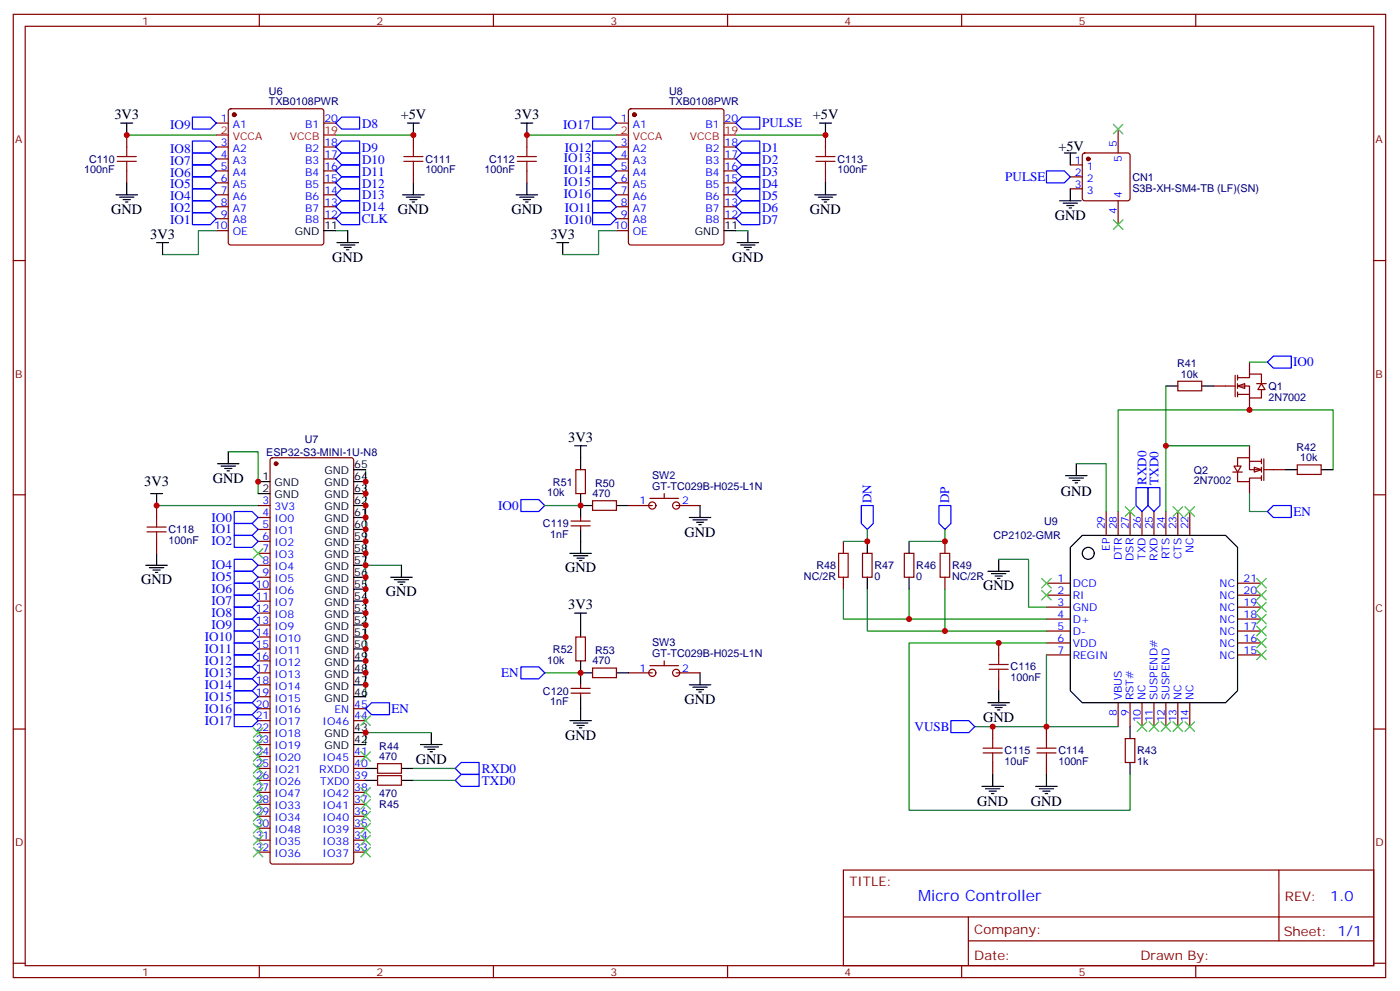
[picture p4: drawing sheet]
<svg xmlns="http://www.w3.org/2000/svg" width="413mm" height="293mm" viewBox="0 0 413 293" stroke-linecap="round" stroke-linejoin="round" font-family="sans-serif">
<g fill="none" stroke="#870000" stroke-width=".35">
<path d="M3.9 4.2h405.4v284.4h-405.4zM7.4 7.8h398.3v277.2h-398.3zM76.6 4.2v3.6M145.7 4.2v3.6M214.9 4.2v3.6M284 4.2v3.6M353.2 4.2v3.6M37.4 39.9v3.5M63.9 36.3h3.5M67.7 32.3l.4-.2h26.8l.5 .2 .2 .5v38.8l-.2 .5-.5 .2h-26.8l-.5-.2-.2-.5v-38.8zM95.6 36.3h3.6M122.1 39.9v3.5"/>
<path d="M155.6 39.9v3.5M182.1 36.3h3.5M185.8 32.3l.5-.2h26.8l.5 .2 .2 .5v38.8l-.2 .5-.5 .2h-26.8l-.5-.2-.2-.5v-38.8zM213.8 36.3h3.5M243.8 39.9v3.5M37.4 50.4v3.6M63.9 43.4h3.5M63.9 46.9h3.5M63.9 50.4h3.5M63.9 54h3.5M63.9 57.5h3.5M95.6 43.4h3.6"/>
<path d="M95.6 46.9h3.6M95.6 50.4h3.6M95.6 54h3.6M95.6 57.5h3.6M122.1 50.4v3.6M155.6 50.4v3.6M182.1 43.4h3.5M182.1 46.9h3.5M182.1 50.4h3.5M182.1 54h3.5M182.1 57.5h3.5M213.8 43.4h3.5"/>
<path d="M213.8 46.9h3.5M213.8 50.4h3.5M213.8 54h3.5M213.8 57.5h3.5M243.8 50.4v3.6M3.9 76.9h3.5M63.9 61h3.5M63.9 64.6h3.5M63.9 68.1h3.5M95.6 61h3.6M95.6 64.6h3.6M182.1 61h3.5"/>
<path d="M182.1 64.6h3.5M182.1 68.1h3.5M213.8 61h3.5M213.8 64.6h3.5M405.7 76.9h3.6M80 135.3l.5-.2h23.3l.5 .2 .2 .5v118.6l-.3 .5-.4 .2h-23.3l-.5-.3-.2-.4v-118.6zM3.9 146h3.5M76.2 149.2h3.6M76.2 152.8h3.6M76.2 156.3h3.6M76.2 159.8h3.6M326.7 151v7"/>
<path d="M330.2 151v7M333.8 151v7M337.3 151v7M340.8 151v7M344.3 151v7M347.9 151v7M351.4 151v7M405.7 146h3.6M76.2 163.3h3.6M76.2 166.9h3.6M76.2 170.4h3.6M76.2 173.9h3.6"/>
<path d="M76.2 177.4h3.6M309.1 172.2h7M309.1 175.7h7M309.1 179.2h7M365.5 172.2h7.1M365.5 175.7h7.1M365.5 179.2h7.1M76.2 181h3.6M76.2 184.5h3.6M76.2 188h3.6M76.2 191.6h3.6M76.2 195.1h3.6"/>
<path d="M76.2 198.6h3.6M309.1 182.7h7M309.1 186.3h7M309.1 189.8h7M309.1 193.3h7M365.5 182.7h7.1M365.5 186.3h7.1M365.5 189.8h7.1M365.5 193.3h7.1M3.9 215.2h3.5M76.2 202.1h3.6M76.2 205.7h3.6"/>
<path d="M76.2 209.2h3.6M76.2 212.7h3.6M76.2 216.3h3.6M76.2 219.8h3.6M104.5 209.2h3.5M104.5 212.7h3.5M330.2 207.4v7.1M333.8 207.4v7.1M337.3 207.4v7.1M340.8 207.4v7.1M344.3 207.4v7.1M347.9 207.4v7.1"/>
<path d="M351.4 207.4v7.1M405.7 215.2h3.6M76.2 223.3h3.6M76.2 226.8h3.6M76.2 230.4h3.6M76.2 233.9h3.6M76.2 237.4h3.6M104.5 223.3h3.5M104.5 226.8h3.5M104.5 230.4h3.5M104.5 233.9h3.5M104.5 237.4h3.5"/>
<path d="M76.2 240.9h3.6M76.2 244.5h3.6M76.2 248h3.6M76.2 251.5h3.6M104.5 240.9h3.5M104.5 244.5h3.5M104.5 248h3.5M104.5 251.5h3.5M249.1 256.8h156.6v28.2h-156.6zM377.7 256.8v20.9M249.1 270.7h156.5M286 277.7h119.6"/>
<path d="M286 270.7v14.1M3.9 284.3h3.5M76.6 285v3.6M145.7 285v3.6M214.9 285v3.6M284 285v3.6M353.2 285v3.6M405.7 284.3h3.6"/>
</g>
<g fill="none" stroke="#008700" stroke-width=".35">
<path d="M37.4 39.9h26.5M99.2 39.9h22.9M155.6 39.9h26.5M217.3 39.9h26.5M63.9 68.1h-5.3v7h-10.6M99.2 68.1h3.5M182.1 68.1h-5.3v7h-10.6M217.3 68.1h3.6M67.4 133.3h8.8v12.4M108 138.6v67.1M317.9 136.9h8.8v14.1M46.2 149.2h30"/>
<path d="M108 166.9h10.6M295 165.1h8.8v14.1h5.3M309.1 193.3v21.2h21.1M127.4 216.3h-19.4v3.5"/>
</g>
<g fill="none" stroke="#000" stroke-width=".35">
<path d="M35.7 36.3h3.5M37.4 36.3v3.6M120.3 36.3h3.6M122.1 36.3v3.6M153.8 36.3h3.6M155.6 36.3v3.6M242 36.3h3.6M243.8 36.3v3.6M34.3 57.5h6.3M35.3 58.2h4.2M36.4 58.9h2.1M37.1 59.6h.7"/>
<path d="M37.4 54v3.5M118.9 57.5h6.4M120 58.2h4.2M121 58.9h2.2M121.7 59.6h.7M122.1 54v3.5M152.4 57.5h6.4M153.5 58.2h4.2M154.6 58.9h2.1M155.3 59.6h.7M155.6 54v3.5M240.6 57.5h6.4"/>
<path d="M241.7 58.2h4.2M242.7 58.9h2.2M243.5 59.6h.7M243.8 54v3.5M46.2 71.6h3.6M48 71.6v3.5M95.6 68.1h3.6M99.5 71.6h6.4M100.6 72.3h4.2M101.6 73h2.2M102.3 73.7h.7M102.7 68.1v3.5"/>
<path d="M164.4 71.6h3.6M166.2 71.6v3.5M213.8 68.1h3.5M217.7 71.6h6.3M218.8 72.3h4.2M219.8 73h2.1M220.5 73.7h.7M220.9 68.1v3.5M64.2 136.9h6.4M65.3 137.6h4.2M66.4 138.3h2.1M67.1 139h.7"/>
<path d="M67.4 133.3v3.6M104.5 138.6h3.5M317.9 136.9v3.5M44.5 145.7h3.5M46.2 145.7v3.5M76.2 142.2h3.6M76.2 145.7h3.6M104.5 142.2h3.5M104.5 145.7h3.5M104.5 159.8h3.5M104.5 156.3h3.5M104.5 152.8h3.5"/>
<path d="M104.5 149.2h3.5M314.7 140.4h6.4M315.8 141.1h4.2M316.8 141.8h2.1M317.5 142.5h.7M319.7 158h42.3l3.5 3.6v42.3l-3.5 3.5h-42.3l-3.6-3.5v-42.3zM104.5 170.4h3.5M104.5 177.4h3.5M104.5 173.9h3.5M104.5 166.9h3.5M104.5 163.3h3.5M115.4 170.4h6.3"/>
<path d="M116.5 171.1h4.2M117.5 171.8h2.1M118.2 172.5h.7M118.6 166.9v3.5M291.8 168.6h6.3M292.8 169.3h4.3M293.9 170h2.1M294.6 170.7h.7M295 165.1v3.5M104.5 198.6h3.5M104.5 195.1h3.5M104.5 191.6h3.5"/>
<path d="M104.5 188h3.5M104.5 184.5h3.5M104.5 181h3.5M104.5 219.8h3.5M104.5 216.3h3.5M104.5 205.7h3.5M104.5 202.1h3.5M124.2 219.8h6.4M127.4 216.3v3.5M125.3 220.5h4.2M126.3 221.2h2.1M127 221.9h.7"/>
<circle cx="321.4" cy="163.3" r="1.76"/>
</g>
<g fill="#870000" stroke="#870000" stroke-width=".35">
<circle cx="81.5" cy="136.9" r=".53"/>
<circle cx="187.4" cy="33.9" r=".53"/>
<circle cx="69.2" cy="33.9" r=".53"/>
</g>
<path d="M63.9 39.9h3.5M95.6 39.9h3.6M182.1 39.9h3.5M213.8 39.9h3.5" fill="none" stroke="#f00" stroke-width=".35"/>
<g fill="none" stroke="#00f" stroke-width=".35">
<path d="M69.2 151h5.3l1.7 1.8-1.7 1.7h-5.3zM69.2 154.5h5.3l1.7 1.8-1.7 1.7h-5.3zM69.2 158h5.3l1.7 1.8-1.7 1.8h-5.3zM277.3 149.2h3.5v5.3l-1.7 1.8-1.8-1.8zM69.2 165.1h5.3l1.7 1.8-1.7 1.7h-5.3zM69.2 168.6h5.3l1.7 1.8-1.7 1.8h-5.3zM69.2 172.2h5.3l1.7 1.7-1.7 1.8h-5.3zM69.2 175.7h5.3l1.7 1.7-1.7 1.8h-5.3zM69.2 179.2h5.3l1.7 1.8-1.7 1.7h-5.3zM69.2 182.7h5.3l1.7 1.8-1.7 1.8h-5.3zM69.2 186.3h5.3l1.7 1.7-1.7 1.8h-5.3zM69.2 189.8h5.3l1.7 1.8-1.7 1.7h-5.3z"/>
<path d="M69.2 193.3h5.3l1.7 1.8-1.7 1.7h-5.3zM69.2 196.8h5.3l1.7 1.8-1.7 1.8h-5.3zM69.2 200.4h5.3l1.7 1.7-1.7 1.8h-5.3zM69.2 203.9h5.3l1.7 1.8-1.7 1.7h-5.3zM69.2 207.4h5.3l1.7 1.8-1.7 1.8h-5.3zM108 209.2l1.7-1.8h5.3v3.6h-5.3z"/>
</g>
<g fill="none" stroke="#a10000" stroke-width=".35">
<path d="M34.6 47.6h5.7M34.6 46.2h5.7M37.4 43.4v2.8M37.4 47.6v2.8M119.3 47.6h5.6M119.3 46.2h5.6M122.1 43.4v2.8M122.1 47.6v2.8M152.8 47.6h5.6M152.8 46.2h5.6M155.6 43.4v2.8M155.6 47.6v2.8"/>
<path d="M241 47.6h5.6M241 46.2h5.6M243.8 43.4v2.8M243.8 47.6v2.8"/>
</g>
<g fill="none" stroke="#3c3" stroke-width=".35">
<path d="M350 149.6l2.8 2.8M352.8 149.6l-2.8 2.8M307.7 174.3l2.8 2.8M310.5 174.3l-2.8 2.8M371.2 170.7l2.8 2.9M371.2 174.3l2.8 2.8M371.2 177.8l2.8 2.8M374 170.7l-2.8 2.9M374 174.3l-2.8 2.8M374 177.8l-2.8 2.8M371.2 181.3l2.8 2.8M371.2 184.9l2.8 2.8"/>
<path d="M371.2 188.4l2.8 2.8M371.2 191.9l2.8 2.8M374 181.3l-2.8 2.8M374 184.9l-2.8 2.8M374 188.4l-2.8 2.8M374 191.9l-2.8 2.8M335.9 213.1l2.8 2.8M338.7 213.1l-2.8 2.8M346.5 213.1l2.8 2.8M349.3 213.1l-2.8 2.8M350 213.1l2.8 2.8M352.8 213.1l-2.8 2.8"/>
</g>
<g fill="#fff" stroke="#870000" stroke-width=".35">
<path d="M365.5 113.9l2.1-.7v1.5z"/>
<path d="M372.6 113.2l1 1.8h-2.1z"/>
</g>
<path d="M358.5 113.9h6.3M364.8 110.8v6.3M365.5 111.5h3.5v-1.1h3.6v2.8M365.5 113.9h3.5v3.6h3.6v-2.5M365.5 116.4h3.5M365.5 110.8v1.4M365.5 113.2v1.5M365.5 115.7v1.4M369 106.9v3.5M369 117.5v3.5M371.2 113.2h2.8" fill="none" stroke="#870000" stroke-width=".35"/>
<g fill="#fff" stroke="#870000" stroke-width=".35">
<path d="M370.5 137.9l2.1 .7-2.1 .7z"/>
<path d="M364.5 137.6h2.1l-1.1 1.7z"/>
</g>
<g fill="none" stroke="#870000" stroke-width=".35">
<path d="M330.2 38.1v7.1M316.1 48.7h3.6M316.1 52.2h3.6M316.1 55.7h3.6M319.9 45.4l.5-.2h12.7l.5 .2 .2 .5v12.7l-.3 .5-.4 .2h-12.7l-.5-.3-.2-.4v-12.7zM330.2 59.3v7M347.9 112.5h7v2.9h-7zM170.1 138.6h2.8v7.1h-2.8zM364.1 139.3h2.8M365.5 139.3v2.9h3.5v-1.1h3.6M365.5 137.6v-2.5h3.5v3.5h3.6M369 136.2h3.6"/>
<path d="M369 131.6v3.5M372.6 135.5v1.4M372.6 137.9v1.4M373.3 135.5v6.3M373.3 138.6h6.3M383.2 137.2h7v2.9h-7zM46.2 149.2v3.6M46.2 159.8v3.5M168.7 155.2h5.6M168.7 153.8h5.6M171.5 152.8v1M171.5 155.2v1.1"/>
<path d="M175 147.8h7.1v2.8h-7.1zM185.6 149.2h7.1M191.9 147.1h8.5M196.2 145.7v1.4M199.7 149.2h7.1M249.1 159.8v3.5M279.1 159.8v3.5M369 142.2v3.5M372.6 140.4v1.4M249.1 170.4v3.5M254.7 163.3h2.9v7.1h-2.9zM267.1 163.3h2.8v7.1h-2.8z"/>
<path d="M279.1 170.4v3.5M170.1 188h2.8v7.1h-2.8zM175 197.2h7.1v2.8h-7.1zM185.6 198.6h7.1M191.9 196.5h8.5M196.2 195.1v1.4M199.7 198.6h7.1M295 189.8v3.5M168.7 204.6h5.6M168.7 203.2h5.6M171.5 202.1v1.1M171.5 204.6v1.1"/>
<path d="M293.2 214.5v3.5M295 200.4v3.5M309.1 214.5v3.5M332.4 218h2.8v7.1h-2.8zM111.5 225.4h7.1v2.8h-7.1zM111.5 229h7.1v2.8h-7.1zM293.2 225.1v3.5M309.1 225.1v3.5"/>
<circle cx="192.7" cy="149.2" r="1.06"/>
<circle cx="199.7" cy="149.2" r="1.06"/>
<circle cx="192.7" cy="198.6" r="1.06"/>
<circle cx="199.7" cy="198.6" r="1.06"/>
</g>
<g fill="none" stroke="#000" stroke-width=".35">
<path d="M312.9 59.3h6.4M314 60h4.2M314.4 45.2h3.5M316.1 45.2v3.5M316.1 55.7v3.6M315.1 60.7h2.1M315.8 61.4h.7M344.3 113.9h3.6M354.9 113.9h3.6M169.7 131.6h3.5M171.5 131.6v7M379.6 138.6h3.6"/>
<path d="M390.2 138.6h3.5M171.5 149.2h3.5M171.5 145.7v7.1M171.5 156.3v7M182.1 149.2h3.5M203.6 152.8h6.3M204.6 153.5h4.3M205.7 154.2h2.1M206.4 154.9h.7M206.8 149.2v3.6M256.2 159.8v3.5M268.5 159.8v3.5"/>
<path d="M43.1 166.9h6.3M44.1 167.6h4.3M45.2 168.3h2.1M45.9 169h.7M46.2 163.3v3.6M168.3 163.3h6.4M169.4 164h4.2M170.4 164.7h2.1M171.1 165.5h.7M256.2 170.4v3.5M268.5 170.4v3.5M169.7 181h3.5"/>
<path d="M171.5 181v7M171.5 195.1v7M171.5 198.6h3.5M182.1 198.6h3.5M206.8 198.6v3.5M168.3 212.7h6.4M169.4 213.4h4.2M170.4 214.1h2.1M171.1 214.8h.7M171.5 205.7v7M203.6 202.1h6.3M204.6 202.8h4.3"/>
<path d="M205.7 203.6h2.1M206.4 204.3h.7M291.8 207.4h6.3M292.8 208.1h4.3M293.9 208.8h2.1M294.6 209.6h.7M295 203.9v3.5M333.8 214.5v3.5M108 226.8h3.5M108 230.4h3.5M118.6 226.8h3.5M118.6 230.4h3.5"/>
<path d="M290 232.1h6.4M291.1 232.8h4.2M292.1 233.5h2.2M292.8 234.2h.7M293.2 228.6v3.5M305.9 232.1h6.3M307 232.8h4.2M308 233.5h2.1M308.7 234.2h.7M309.1 228.6v3.5M333.8 225.1v3.5"/>
</g>
<g fill="none" stroke="#008700" stroke-width=".35">
<path d="M344.3 113.9v17.7h24.7M369 106.9h5.3M344.3 131.6v19.4M393.7 138.6v-17.6h-63.5v30M160.9 149.2h10.6M256.2 156.3v3.5h-7.1M279.1 156.3v3.5h-10.6M369 145.7v5.3h5.3M249.1 173.9v8.8h19.4M256.2 173.9v12.4h52.9M268.5 173.9v8.8h40.6M279.1 173.9v12.4"/>
<path d="M160.9 198.6h10.6M309.1 189.8h-40.6v49.4h65.3v-10.6M287.9 214.5h21.2M122.1 226.8h12.3M122.1 230.4h12.3"/>
</g>
<g fill="none" stroke="#3c3" stroke-width=".35">
<path d="M328.8 36.7l2.8 2.8M331.6 36.7l-2.8 2.8M328.8 64.9l2.8 2.8M331.6 64.9l-2.8 2.8M332.4 149.6l2.8 2.8M335.2 149.6l-2.8 2.8M346.5 149.6l2.8 2.8M349.3 149.6l-2.8 2.8M74.8 161.9l2.8 2.8M77.6 161.9l-2.8 2.8M307.7 170.7l2.8 2.9M310.5 170.7l-2.8 2.9"/>
<path d="M74.8 218.4l2.8 2.8M74.8 214.8l2.8 2.9M77.6 214.8l-2.8 2.9M77.6 218.4l-2.8 2.8M106.6 211.3l2.8 2.8M109.4 211.3l-2.8 2.8M339.4 213.1l2.8 2.8M342.2 213.1l-2.8 2.8M342.9 213.1l2.9 2.8M345.8 213.1l-2.9 2.8M74.8 221.9l2.8 2.8M74.8 225.4l2.8 2.8"/>
<path d="M74.8 229l2.8 2.8M74.8 232.5l2.8 2.8M74.8 236l2.8 2.8M74.8 239.5l2.8 2.9M77.6 221.9l-2.8 2.8M77.6 225.4l-2.8 2.8M77.6 229l-2.8 2.8M77.6 232.5l-2.8 2.8M77.6 236l-2.8 2.8M77.6 239.5l-2.8 2.9M106.6 232.5l2.8 2.8M106.6 236l2.8 2.8"/>
<path d="M106.6 239.5l2.8 2.9M106.6 221.9l2.8 2.8M109.4 232.5l-2.8 2.8M109.4 236l-2.8 2.8M109.4 239.5l-2.8 2.9M109.4 221.9l-2.8 2.8M74.8 250.1l2.8 2.8M74.8 246.6l2.8 2.8M74.8 243.1l2.8 2.8M77.6 243.1l-2.8 2.8M77.6 250.1l-2.8 2.8M77.6 246.6l-2.8 2.8"/>
<path d="M106.6 243.1l2.8 2.8M106.6 246.6l2.8 2.8M106.6 250.1l2.8 2.8M109.4 243.1l-2.8 2.8M109.4 246.6l-2.8 2.8M109.4 250.1l-2.8 2.8"/>
</g>
<g fill="none" stroke="#a10000" stroke-width=".35">
<path d="M43.4 157h5.7M43.4 155.6h5.7M46.2 152.8v2.8M46.2 157v2.8M247.7 163.3h2.8v7.1h-2.8zM277.7 163.3h2.8v7.1h-2.8zM292.1 197.6h5.7M292.1 196.1h5.7M295 193.3v2.8M295 197.6v2.8M293.2 218v2.8M309.1 218v2.8"/>
<path d="M290.4 222.3h5.6M290.4 220.8h5.6M293.2 222.3v2.8M306.2 222.3h5.7M306.2 220.8h5.7M309.1 222.3v2.8"/>
</g>
<g fill="none" stroke="#00f" stroke-width=".35">
<path d="M56.8 34.6h5.3l1.8 1.7-1.8 1.8h-5.3zM99.2 36.3l1.7-1.7h5.3v3.5h-5.3zM175 34.6h5.3l1.8 1.7-1.8 1.8h-5.3zM217.3 36.3l1.8-1.7h5.3v3.5h-5.3zM56.8 59.3h5.3l1.8 1.7-1.8 1.8h-5.3zM56.8 55.7h5.3l1.8 1.8-1.8 1.8h-5.3zM56.8 48.7h5.3l1.8 1.7-1.8 1.8h-5.3zM56.8 52.2h5.3l1.8 1.8-1.8 1.7h-5.3zM56.8 45.2h5.3l1.8 1.7-1.8 1.8h-5.3zM56.8 41.6h5.3l1.8 1.8-1.8 1.8h-5.3zM99.2 43.4l1.7-1.8h5.3v3.6h-5.3zM99.2 46.9l1.7-1.7h5.3v3.5h-5.3z"/>
<path d="M99.2 50.4l1.7-1.7h5.3v3.5h-5.3zM99.2 54l1.7-1.8h5.3v3.5h-5.3zM100.9 55.7h5.3v3.6h-5.3l-1.7-1.8zM175 59.3h5.3l1.8 1.7-1.8 1.8h-5.3zM175 55.7h5.3l1.8 1.8-1.8 1.8h-5.3zM175 52.2h5.3l1.8 1.8-1.8 1.7h-5.3zM175 48.7h5.3l1.8 1.7-1.8 1.8h-5.3zM175 45.2h5.3l1.8 1.7-1.8 1.8h-5.3zM175 41.6h5.3l1.8 1.8-1.8 1.8h-5.3zM217.3 57.5l1.8-1.8h5.3v3.6h-5.3zM217.3 46.9l1.8-1.7h5.3v3.5h-5.3zM217.3 50.4l1.8-1.7h5.3v3.5h-5.3z"/>
<path d="M217.3 54l1.8-1.8h5.3v3.5h-5.3zM217.3 43.4l1.8-1.8h5.3v3.6h-5.3zM309.1 50.4h5.3l1.7 1.8-1.7 1.8h-5.3zM56.8 62.8h5.3l1.8 1.8-1.8 1.7h-5.3zM99.2 64.6l1.7-1.8h5.3v3.5h-5.3zM99.2 61l1.7-1.7h5.3v3.5h-5.3zM175 62.8h5.3l1.8 1.8-1.8 1.7h-5.3zM217.3 61l1.8-1.7h5.3v3.5h-5.3zM217.3 64.6l1.8-1.8h5.3v3.5h-5.3zM374.3 106.9l1.8-1.8h5.3v3.6h-5.3zM153.8 147.5h5.3l1.8 1.7-1.8 1.8h-5.3zM254.4 149.2h3.5v5.3l-1.7 1.8-1.8-1.8z"/>
<path d="M335.5 143.9h3.6v5.3l-1.8 1.8-1.8-1.8zM339.1 143.9h3.5v5.3l-1.8 1.8-1.7-1.8zM376.1 149.2h5.3v3.6h-5.3l-1.8-1.8zM153.8 196.8h5.3l1.8 1.8-1.8 1.8h-5.3zM69.2 211h5.3l1.7 1.7-1.7 1.8h-5.3zM280.8 212.7h5.3l1.8 1.8-1.8 1.8h-5.3zM134.4 226.8l1.8-1.7h5.3v3.5h-5.3zM134.4 230.4l1.8-1.8h5.3v3.5h-5.3z"/>
</g>
<circle cx="321.4" cy="46.9" r=".53" fill="#870000" stroke="#870000" stroke-width=".35"/>
<g fill="#c00">
<circle cx="76.2" cy="142.2" r=".88"/>
<circle cx="108" cy="216.3" r=".88"/>
<circle cx="108" cy="142.2" r=".88"/>
<circle cx="108" cy="145.7" r=".88"/>
<circle cx="108" cy="149.2" r=".88"/>
<circle cx="108" cy="152.8" r=".88"/>
<circle cx="108" cy="156.3" r=".88"/>
<circle cx="108" cy="159.8" r=".88"/>
<circle cx="108" cy="163.3" r=".88"/>
<circle cx="108" cy="166.9" r=".88"/>
<circle cx="108" cy="170.4" r=".88"/>
<circle cx="108" cy="173.9" r=".88"/>
<circle cx="108" cy="177.4" r=".88"/>
<circle cx="108" cy="181" r=".88"/>
<circle cx="108" cy="184.5" r=".88"/>
<circle cx="108" cy="188" r=".88"/>
<circle cx="108" cy="191.6" r=".88"/>
<circle cx="108" cy="195.1" r=".88"/>
<circle cx="108" cy="198.6" r=".88"/>
<circle cx="108" cy="202.1" r=".88"/>
<circle cx="122.1" cy="39.9" r=".88"/>
<circle cx="37.4" cy="39.9" r=".88"/>
<circle cx="155.6" cy="39.9" r=".88"/>
<circle cx="243.8" cy="39.9" r=".88"/>
<circle cx="344.3" cy="131.6" r=".88"/>
<circle cx="293.2" cy="214.5" r=".88"/>
<circle cx="309.1" cy="214.5" r=".88"/>
<circle cx="295" cy="189.8" r=".88"/>
<circle cx="46.2" cy="149.2" r=".88"/>
<circle cx="279.1" cy="159.8" r=".88"/>
<circle cx="279.1" cy="186.3" r=".88"/>
<circle cx="268.5" cy="182.7" r=".88"/>
<circle cx="256.2" cy="159.8" r=".88"/>
<circle cx="171.5" cy="149.2" r=".88"/>
<circle cx="171.5" cy="198.6" r=".88"/>
<circle cx="369" cy="121" r=".88"/>
</g>
<text font-size="4.6" fill="#00f" x="271.2" y="265.8">Micro Controller</text>
<g font-size="4.2">
<text x="33.8" y="35.2">3V3</text>
<text x="118.3" y="35.2">+5V</text>
<text x="152" y="35.2">3V3</text>
<text x="240.1" y="35.2">+5V</text>
<text x="312.6" y="44.5">+5V</text>
<text x="32.8" y="63.1">GND</text>
<text x="117.5" y="63.1">GND</text>
<text x="151" y="63.1">GND</text>
<text x="239.2" y="63.1">GND</text>
<text x="311.5" y="64.9">GND</text>
<text x="44.4" y="70.5">3V3</text>
<text x="162.6" y="70.5">3V3</text>
<text x="98.1" y="77.3">GND</text>
<text x="216.3" y="77.3">GND</text>
<text x="167.8" y="130.5">3V3</text>
<text x="42.6" y="143.6">3V3</text>
<text x="62.8" y="142.5">GND</text>
<text x="313.3" y="146.5">GND</text>
<text x="202.2" y="158.4">GND</text>
<text x="41.7" y="172.5">GND</text>
<text x="166.9" y="169">GND</text>
<text x="114" y="176">GND</text>
<text x="167.8" y="179.9">3V3</text>
<text x="290.4" y="174.3">GND</text>
<text x="202.2" y="207.8">GND</text>
<text x="290.4" y="213.1">GND</text>
<text x="166.9" y="218.4">GND</text>
<text x="122.8" y="225.4">GND</text>
<text x="288.6" y="237.8">GND</text>
<text x="304.5" y="237.8">GND</text>
</g>
<text font-size="4.2" fill="#00f" x="392.9" y="266.1">1.0</text>
<g font-size="3.9" fill="#00f">
<text x="50.3" y="38">IO9</text>
<text x="106.9" y="37.8">D8</text>
<text x="166.4" y="37.9">IO17</text>
<text x="225.1" y="37.6">PULSE</text>
<text x="50.3" y="45">IO8</text>
<text x="106.9" y="44.8">D9</text>
<text x="166.6" y="47.9">IO13</text>
<text x="166.8" y="45">IO12</text>
<text x="225.1" y="44.7">D1</text>
<text x="50.3" y="52.1">IO6</text>
<text x="50.3" y="48.6">IO7</text>
<text x="106.9" y="48.4">D10</text>
<text x="106.9" y="51.9">D11</text>
<text x="166.6" y="51.5">IO14</text>
<text x="225.1" y="51.9">D3</text>
<text x="225.1" y="48.4">D2</text>
<text x="296.9" y="53.5">PULSE</text>
<text x="50.3" y="59.2">IO4</text>
<text x="50.3" y="55.6">IO5</text>
<text x="106.9" y="55.4">D12</text>
<text x="106.9" y="58.8">D13</text>
<text x="166.6" y="58.5">IO16</text>
<text x="166.6" y="55">IO15</text>
<text x="225.1" y="59">D5</text>
<text x="225.1" y="55.4">D4</text>
<text x="50.3" y="62.7">IO2</text>
<text x="106.8" y="65.9">CLK</text>
<text x="106.9" y="62.3">D14</text>
<text x="166.8" y="62.6">IO11</text>
<text x="225.1" y="62.5">D6</text>
<text x="50.3" y="66.2">IO1</text>
<text x="166.8" y="66.1">IO10</text>
<text x="225.1" y="66">D7</text>
<text x="382" y="108.2">IO0</text>
<text x="338.6" y="143.1" transform="rotate(-90 338.6 143.1)">RXD0</text>
<text x="342.2" y="143.1" transform="rotate(-90 342.2 143.1)">TXD0</text>
<text x="257.4" y="148.6" transform="rotate(-90 257.4 148.6)">DN</text>
<text x="280.3" y="148.5" transform="rotate(-90 280.3 148.5)">DP</text>
<text x="62.5" y="154">IO0</text>
<text x="147.1" y="150.5">IO0</text>
<text x="382" y="152.2">EN</text>
<text x="62.5" y="157.4">IO1</text>
<text x="62.5" y="161">IO2</text>
<text x="62.5" y="168">IO4</text>
<text x="62.5" y="171.6">IO5</text>
<text x="62.5" y="175.1">IO6</text>
<text x="62.5" y="178.6">IO7</text>
<text x="62.5" y="182.1">IO8</text>
<text x="62.5" y="185.7">IO9</text>
<text x="60.5" y="189.2">IO10</text>
<text x="60.5" y="192.7">IO11</text>
<text x="60.5" y="196.3">IO12</text>
<text x="60.5" y="199.8">IO13</text>
<text x="60.5" y="203.3">IO14</text>
<text x="148" y="199.9">EN</text>
<text x="60.5" y="206.8">IO15</text>
<text x="60.5" y="210.4">IO16</text>
<text x="60.5" y="213.9">IO17</text>
<text x="115.6" y="210.4">EN</text>
<text x="270.1" y="215.7">VUSB</text>
<text x="142.3" y="228.2">RXD0</text>
<text x="142.3" y="231.7">TXD0</text>
</g>
<g font-size="3.9" fill="#800">
<text x="250.9" y="261.4">TITLE:</text>
<text x="379.5" y="266.1">REV:</text>
<text x="287.8" y="275.6">Company:</text>
<text x="379.1" y="276.2">Sheet: 1/1</text>
<text x="287.8" y="283.3">Date:</text>
<text x="336.8" y="283.4">Drawn By:</text>
</g>
<g font-size="3.2" fill="#800">
<text x="42" y="7.2">1</text>
<text x="111.2" y="7.2">2</text>
<text x="180.3" y="7.2">3</text>
<text x="249.4" y="7.2">4</text>
<text x="318.6" y="7.2">5</text>
<text x="4.4" y="42.3">A</text>
<text x="406.3" y="42.3">A</text>
<text x="4.4" y="111.5">B</text>
<text x="406.3" y="111.5">B</text>
<text x="4.4" y="180.6">C</text>
<text x="406.3" y="180.6">C</text>
<text x="4.4" y="249.8">D</text>
<text x="406.3" y="249.8">D</text>
<text x="42" y="288">1</text>
<text x="111.2" y="288">2</text>
<text x="180.3" y="288">3</text>
<text x="249.4" y="288">4</text>
<text x="318.6" y="288">5</text>
</g>
<g font-size="3.2" fill="#000080">
<text x="79.4" y="28">U6</text>
<text x="197.6" y="28">U8</text>
<text x="79.4" y="31">TXB0108PWR</text>
<text x="197.6" y="31">TXB0108PWR</text>
<text x="26.3" y="48">C110</text>
<text x="125.6" y="48">C111</text>
<text x="144.5" y="48">C112</text>
<text x="247.3" y="48">C113</text>
<text x="24.9" y="51.2">100nF</text>
<text x="125.6" y="51.2">100nF</text>
<text x="143.1" y="51.2">100nF</text>
<text x="247.3" y="51.2">100nF</text>
<text x="334.5" y="53.3">CN1</text>
<text x="334.5" y="56.5">S3B-XH-SM4-TB (LF)(SN)</text>
<text x="347.6" y="108.3">R41</text>
<text x="348.7" y="111.5">10k</text>
<text x="374.7" y="118.3">2N7002</text>
<text x="374.7" y="115.1">Q1</text>
<text x="90" y="130.9">U7</text>
<text x="78.6" y="134.5">ESP32-S3-MINI-1U-N8</text>
<text x="382.9" y="133">R42</text>
<text x="384" y="136.2">10k</text>
<text x="163.3" y="143.3">R51</text>
<text x="175.7" y="143.6">R50</text>
<text x="192.6" y="141.3">SW2</text>
<text x="352.6" y="143">2N7002</text>
<text x="352.6" y="139.8">Q2</text>
<text x="161.6" y="146.5">10k</text>
<text x="175" y="146.8">470</text>
<text x="192.6" y="144.5">GT-TC029B-H025-L1N</text>
<text x="160.4" y="155.6">C119</text>
<text x="308.4" y="154.9">U9</text>
<text x="49.8" y="160.5">100nF</text>
<text x="49.8" y="157.3">C118</text>
<text x="162.5" y="158.8">1nF</text>
<text x="293.4" y="159.2">CP2102-GMR</text>
<text x="241.2" y="168">R48</text>
<text x="258.3" y="168">R47</text>
<text x="270.6" y="168">R46</text>
<text x="281.2" y="168">R49</text>
<text x="237.5" y="171.2">NC/2R</text>
<text x="258.3" y="171.2">0</text>
<text x="270.6" y="171.2">0</text>
<text x="281.2" y="171.2">NC/2R</text>
<text x="192.6" y="190.7">SW3</text>
<text x="161.6" y="195.9">10k</text>
<text x="163.3" y="192.7">R52</text>
<text x="175" y="196.1">470</text>
<text x="175.7" y="193">R53</text>
<text x="192.6" y="193.9">GT-TC029B-H025-L1N</text>
<text x="298.5" y="197.9">C116</text>
<text x="298.5" y="201.1">100nF</text>
<text x="160.4" y="205">C120</text>
<text x="162.5" y="208.2">1nF</text>
<text x="112" y="221.2">R44</text>
<text x="112" y="224.4">470</text>
<text x="296.7" y="225.9">10uF</text>
<text x="296.7" y="222.7">C115</text>
<text x="312.6" y="225.8">100nF</text>
<text x="312.6" y="222.6">C114</text>
<text x="335.9" y="225.9">1k</text>
<text x="335.9" y="222.7">R43</text>
<text x="112" y="235.3">470</text>
<text x="112" y="238.4">R45</text>
</g>
<g font-size="3.2" fill="#00f">
<text x="65.2" y="36">1</text>
<text x="95.8" y="36">20</text>
<text x="183.4" y="36">1</text>
<text x="214" y="36">20</text>
<text x="68.7" y="37.7">A1</text>
<text x="90.1" y="37.7">B1</text>
<text x="186.9" y="37.7">A1</text>
<text x="208.3" y="37.7">B1</text>
<text x="65.2" y="43">3</text>
<text x="65.2" y="46.6">4</text>
<text x="68.7" y="44.8">A2</text>
<text x="90.1" y="44.8">B2</text>
<text x="95.8" y="46.6">17</text>
<text x="95.8" y="43">18</text>
<text x="183.4" y="43">3</text>
<text x="183.4" y="46.6">4</text>
<text x="186.9" y="44.8">A2</text>
<text x="208.3" y="44.8">B2</text>
<text x="214" y="46.6">17</text>
<text x="214" y="43">18</text>
<text x="329.9" y="43.4" transform="rotate(-90 329.9 43.4)">5</text>
<text x="331.3" y="47.9" transform="rotate(-90 331.3 47.9)">5</text>
<text x="65.2" y="50.1">5</text>
<text x="65.2" y="53.6">6</text>
<text x="68.7" y="48.3">A3</text>
<text x="68.7" y="51.9">A4</text>
<text x="90.1" y="51.9">B4</text>
<text x="90.1" y="48.3">B3</text>
<text x="95.8" y="53.6">15</text>
<text x="95.8" y="50.1">16</text>
<text x="183.4" y="50.1">5</text>
<text x="183.4" y="53.6">6</text>
<text x="186.9" y="48.3">A3</text>
<text x="186.9" y="51.9">A4</text>
<text x="208.3" y="51.9">B4</text>
<text x="208.3" y="48.3">B3</text>
<text x="214" y="53.6">15</text>
<text x="214" y="50.1">16</text>
<text x="317.5" y="48.3">1</text>
<text x="317.5" y="51.9">2</text>
<text x="321" y="50.1">1</text>
<text x="321" y="53.6">2</text>
<text x="65.2" y="57.2">7</text>
<text x="68.7" y="55.4">A5</text>
<text x="68.7" y="58.9">A6</text>
<text x="90.1" y="58.9">B6</text>
<text x="90.1" y="55.4">B5</text>
<text x="95.8" y="57.2">14</text>
<text x="183.4" y="57.2">7</text>
<text x="186.9" y="55.4">A5</text>
<text x="186.9" y="58.9">A6</text>
<text x="208.3" y="58.9">B6</text>
<text x="208.3" y="55.4">B5</text>
<text x="214" y="57.2">14</text>
<text x="317.5" y="55.4">3</text>
<text x="321" y="57.2">3</text>
<text x="331.3" y="58.6" transform="rotate(-90 331.3 58.6)">4</text>
<text x="65.2" y="60.7">8</text>
<text x="65.2" y="64.2">9</text>
<text x="68.7" y="62.4">A7</text>
<text x="68.7" y="66">A8</text>
<text x="90.1" y="66">B8</text>
<text x="90.1" y="62.4">B7</text>
<text x="95.8" y="64.2">12</text>
<text x="95.8" y="60.7">13</text>
<text x="183.4" y="60.7">8</text>
<text x="183.4" y="64.2">9</text>
<text x="186.9" y="62.4">A7</text>
<text x="186.9" y="66">A8</text>
<text x="208.3" y="66">B8</text>
<text x="208.3" y="62.4">B7</text>
<text x="214" y="64.2">12</text>
<text x="214" y="60.7">13</text>
<text x="329.9" y="63" transform="rotate(-90 329.9 63)">4</text>
<text x="63.2" y="67.7">10</text>
<text x="68.7" y="69.5">OE</text>
<text x="181.4" y="67.7">10</text>
<text x="186.9" y="69.5">OE</text>
<text x="77.6" y="148.9">3</text>
<text x="188.9" y="148.9">1</text>
<text x="201.5" y="148.9">2</text>
<text x="77.6" y="152.4">4</text>
<text x="77.6" y="155.9">5</text>
<text x="81.1" y="150.6">3V3</text>
<text x="81.1" y="154.2">IO0</text>
<text x="77.6" y="159.5">6</text>
<text x="81.1" y="157.7">IO1</text>
<text x="81.1" y="161.2">IO2</text>
<text x="326.4" y="156.3" transform="rotate(-90 326.4 156.3)">29</text>
<text x="329.9" y="156.3" transform="rotate(-90 329.9 156.3)">28</text>
<text x="333.4" y="156.3" transform="rotate(-90 333.4 156.3)">27</text>
<text x="336.9" y="156.3" transform="rotate(-90 336.9 156.3)">26</text>
<text x="340.5" y="156.3" transform="rotate(-90 340.5 156.3)">25</text>
<text x="344" y="156.3" transform="rotate(-90 344 156.3)">24</text>
<text x="347.5" y="156.3" transform="rotate(-90 347.5 156.3)">23</text>
<text x="351" y="156.3" transform="rotate(-90 351 156.3)">22</text>
<text x="77.6" y="163">7</text>
<text x="77.6" y="166.5">8</text>
<text x="81.1" y="164.7">IO3</text>
<text x="327.8" y="162.7" transform="rotate(-90 327.8 162.7)">EP</text>
<text x="331.3" y="165.4" transform="rotate(-90 331.3 165.4)">DTR</text>
<text x="334.8" y="165.6" transform="rotate(-90 334.8 165.6)">DSR</text>
<text x="338.3" y="165.3" transform="rotate(-90 338.3 165.3)">TXD</text>
<text x="341.9" y="165.6" transform="rotate(-90 341.9 165.6)">RXD</text>
<text x="345.4" y="165.1" transform="rotate(-90 345.4 165.1)">RTS</text>
<text x="348.9" y="165.1" transform="rotate(-90 348.9 165.1)">CTS</text>
<text x="352.5" y="163.3" transform="rotate(-90 352.5 163.3)">NC</text>
<text x="75.6" y="173.6">10</text>
<text x="77.6" y="170">9</text>
<text x="81.1" y="168.3">IO4</text>
<text x="81.1" y="171.8">IO5</text>
<text x="312.3" y="171.8">1</text>
<text x="316.8" y="173.2">DCD</text>
<text x="360.2" y="173.2">NC</text>
<text x="367.3" y="171.8">21</text>
<text x="75.6" y="177.1">11</text>
<text x="81.1" y="175.3">IO6</text>
<text x="81.1" y="178.9">IO7</text>
<text x="312.3" y="175.3">2</text>
<text x="312.3" y="178.9">3</text>
<text x="316.8" y="176.7">RI</text>
<text x="360.2" y="176.7">NC</text>
<text x="367.3" y="178.9">19</text>
<text x="367.3" y="175.3">20</text>
<text x="75.6" y="180.6">12</text>
<text x="75.6" y="184.1">13</text>
<text x="81.1" y="182.4">IO8</text>
<text x="81.1" y="185.9">IO9</text>
<text x="312.3" y="182.4">4</text>
<text x="312.3" y="185.9">5</text>
<text x="316.8" y="180.3">GND</text>
<text x="316.8" y="183.8">D+</text>
<text x="360.2" y="183.8">NC</text>
<text x="360.2" y="180.3">NC</text>
<text x="367.3" y="185.9">17</text>
<text x="367.3" y="182.4">18</text>
<text x="75.6" y="187.7">14</text>
<text x="75.6" y="191.2">15</text>
<text x="81.1" y="189.4">IO10</text>
<text x="312.3" y="189.4">6</text>
<text x="316.8" y="187.3">D-</text>
<text x="316.8" y="190.9">VDD</text>
<text x="360.2" y="190.9">NC</text>
<text x="360.2" y="187.3">NC</text>
<text x="367.3" y="189.4">16</text>
<text x="75.6" y="194.7">16</text>
<text x="81.1" y="193">IO11</text>
<text x="81.1" y="196.5">IO12</text>
<text x="312.3" y="193">7</text>
<text x="316.8" y="194.4">REGIN</text>
<text x="360.2" y="194.4">NC</text>
<text x="367.3" y="193">15</text>
<text x="75.6" y="198.3">17</text>
<text x="75.6" y="201.8">18</text>
<text x="81.1" y="200">IO13</text>
<text x="81.1" y="203.6">IO14</text>
<text x="188.9" y="198.3">1</text>
<text x="201.5" y="198.3">2</text>
<text x="75.6" y="205.3">19</text>
<text x="75.6" y="208.8">20</text>
<text x="81.1" y="207.1">IO15</text>
<text x="104.6" y="208.8">45</text>
<text x="331.3" y="206.7" transform="rotate(-90 331.3 206.7)">VBUS</text>
<text x="334.8" y="206.7" transform="rotate(-90 334.8 206.7)">RST#</text>
<text x="338.3" y="206.7" transform="rotate(-90 338.3 206.7)">NC</text>
<text x="341.9" y="206.7" transform="rotate(-90 341.9 206.7)">SUSPEND#</text>
<text x="345.4" y="206.7" transform="rotate(-90 345.4 206.7)">SUSPEND</text>
<text x="348.9" y="206.7" transform="rotate(-90 348.9 206.7)">NC</text>
<text x="352.5" y="206.7" transform="rotate(-90 352.5 206.7)">NC</text>
<text x="75.6" y="212.4">21</text>
<text x="75.6" y="215.9">22</text>
<text x="81.1" y="210.6">IO16</text>
<text x="81.1" y="214.1">IO17</text>
<text x="95.3" y="214.1">IO46</text>
<text x="98.8" y="210.6">EN</text>
<text x="104.6" y="212.4">44</text>
<text x="329.9" y="211.2" transform="rotate(-90 329.9 211.2)">8</text>
<text x="333.4" y="211.2" transform="rotate(-90 333.4 211.2)">9</text>
<text x="336.9" y="213.2" transform="rotate(-90 336.9 213.2)">10</text>
<text x="340.5" y="213.2" transform="rotate(-90 340.5 213.2)">11</text>
<text x="344" y="213.2" transform="rotate(-90 344 213.2)">12</text>
<text x="347.5" y="213.2" transform="rotate(-90 347.5 213.2)">13</text>
<text x="351" y="213.2" transform="rotate(-90 351 213.2)">14</text>
<text x="75.6" y="219.4">23</text>
<text x="81.1" y="217.7">IO18</text>
<text x="81.1" y="221.2">IO19</text>
<text x="75.6" y="223">24</text>
<text x="75.6" y="226.5">25</text>
<text x="81.1" y="224.7">IO20</text>
<text x="95.3" y="224.7">IO45</text>
<text x="104.6" y="226.5">40</text>
<text x="104.6" y="223">41</text>
<text x="75.6" y="230">26</text>
<text x="75.6" y="233.5">27</text>
<text x="81.1" y="228.2">IO21</text>
<text x="81.1" y="231.8">IO26</text>
<text x="94.3" y="228.2">RXD0</text>
<text x="94.6" y="231.8">TXD0</text>
<text x="104.6" y="233.5">38</text>
<text x="104.6" y="230">39</text>
<text x="75.6" y="237.1">28</text>
<text x="81.1" y="235.3">IO47</text>
<text x="81.1" y="238.8">IO33</text>
<text x="95.3" y="238.8">IO41</text>
<text x="95.3" y="235.3">IO42</text>
<text x="104.6" y="237.1">37</text>
<text x="75.6" y="240.6">29</text>
<text x="75.6" y="244.1">30</text>
<text x="81.1" y="242.4">IO34</text>
<text x="81.1" y="245.9">IO48</text>
<text x="95.3" y="245.9">IO39</text>
<text x="95.3" y="242.4">IO40</text>
<text x="104.6" y="244.1">35</text>
<text x="104.6" y="240.6">36</text>
<text x="75.6" y="247.7">31</text>
<text x="75.6" y="251.2">32</text>
<text x="81.1" y="249.4">IO35</text>
<text x="95.3" y="249.4">IO38</text>
<text x="104.6" y="251.2">33</text>
<text x="104.6" y="247.7">34</text>
<text x="81.1" y="252.9">IO36</text>
<text x="95.3" y="252.9">IO37</text>
</g>
<g font-size="3.2" fill="#f00">
<text x="65.2" y="39.5">2</text>
<text x="68.7" y="41.3">VCCA</text>
<text x="85.6" y="41.3">VCCB</text>
<text x="95.8" y="39.5">19</text>
<text x="183.4" y="39.5">2</text>
<text x="186.9" y="41.3">VCCA</text>
<text x="203.7" y="41.3">VCCB</text>
<text x="214" y="39.5">19</text>
</g>
<g font-size="3.2">
<text x="87.1" y="69.5">GND</text>
<text x="95.8" y="67.7">11</text>
<text x="205.2" y="69.5">GND</text>
<text x="214" y="67.7">11</text>
<text x="77.6" y="141.8">1</text>
<text x="81.1" y="143.6">GND</text>
<text x="95.9" y="143.6">GND</text>
<text x="95.9" y="140.1">GND</text>
<text x="104.6" y="141.8">64</text>
<text x="104.6" y="138.3">65</text>
<text x="77.6" y="145.3">2</text>
<text x="81.1" y="147.1">GND</text>
<text x="95.9" y="147.1">GND</text>
<text x="104.6" y="148.9">62</text>
<text x="104.6" y="145.3">63</text>
<text x="95.9" y="154.2">GND</text>
<text x="95.9" y="150.6">GND</text>
<text x="104.6" y="155.9">60</text>
<text x="104.6" y="152.4">61</text>
<text x="95.9" y="161.2">GND</text>
<text x="95.9" y="157.7">GND</text>
<text x="104.6" y="159.5">59</text>
<text x="95.9" y="164.7">GND</text>
<text x="104.6" y="166.5">57</text>
<text x="104.6" y="163">58</text>
<text x="95.9" y="171.8">GND</text>
<text x="95.9" y="168.3">GND</text>
<text x="104.6" y="173.6">55</text>
<text x="104.6" y="170">56</text>
<text x="95.9" y="178.9">GND</text>
<text x="95.9" y="175.3">GND</text>
<text x="104.6" y="177.1">54</text>
<text x="95.9" y="185.9">GND</text>
<text x="95.9" y="182.4">GND</text>
<text x="104.6" y="184.1">52</text>
<text x="104.6" y="180.6">53</text>
<text x="95.9" y="189.4">GND</text>
<text x="104.6" y="191.2">50</text>
<text x="104.6" y="187.7">51</text>
<text x="95.9" y="196.5">GND</text>
<text x="95.9" y="193">GND</text>
<text x="104.6" y="194.7">49</text>
<text x="95.9" y="203.6">GND</text>
<text x="95.9" y="200">GND</text>
<text x="104.6" y="201.8">47</text>
<text x="104.6" y="198.3">48</text>
<text x="95.9" y="207.1">GND</text>
<text x="104.6" y="205.3">46</text>
<text x="104.6" y="215.9">43</text>
<text x="95.9" y="221.2">GND</text>
<text x="95.9" y="217.7">GND</text>
<text x="104.6" y="219.4">42</text>
</g>
</svg>
